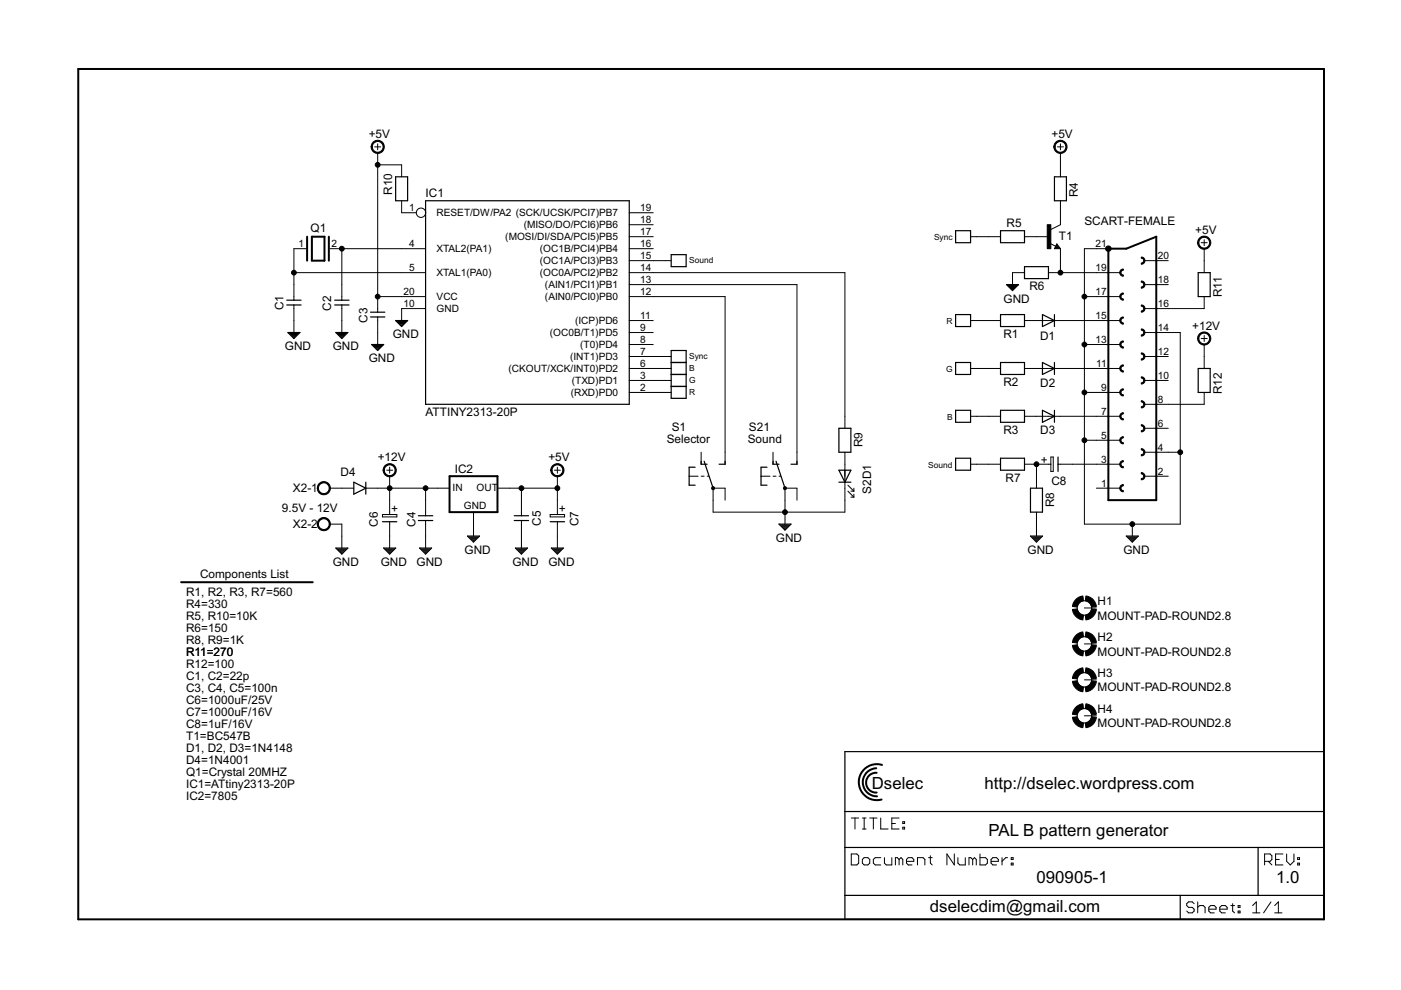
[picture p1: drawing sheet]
<svg xmlns="http://www.w3.org/2000/svg" width="297mm" height="210mm" viewBox="0 0 297 210" stroke-linecap="round" stroke-linejoin="round" font-family="sans-serif">
<g fill="#000" stroke="#000" stroke-width=".42">
<path d="M16.6 14.6v180.3zM16.6 14.6h264.1zM65.1 50.2v5.1zM66.1 50.2h2.7zM66.1 50.2v5.1zM68.8 50.2v5.1zM66.1 55.3h2.7zM69.7 50.2v5.1zM235 52.7v5.1zM235 52.7h3.8zM238.8 52.7l6.4-2.5zM245.2 50.2v5.1z"/>
<path d="M235 73v5.1zM235 68v5zM235 62.9v5.1zM235 57.8v5.1zM245.2 70.5v5.1zM245.2 65.4v5.1zM245.2 60.3v5.1zM245.2 55.3v5zM235 93.3v5.1zM235 88.3v5zM235 83.2v5.1zM235 78.1v5.1z"/>
<path d="M245.2 90.8v5.1zM245.2 85.7v5.1zM245.2 80.7v5zM245.2 75.6v5.1zM95.3 108.6h10.2zM95.3 101v7.6zM105.5 101v7.6zM95.3 101h10.2zM235 106h10.2zM235 103.5v2.5zM235 98.4v5.1zM245.2 101v5z"/>
<path d="M245.2 95.9v5.1zM38.4 123.4h27.9zM16.6 194.9h264.1zM280.7 14.6v180.3z"/>
</g>
<g fill="#000" stroke="#000" stroke-width=".25">
<path d="M83.9 37.5v5.1zM83.9 37.5h2.5zM223.6 37.5v5.1zM223.6 37.5h2.5zM83.9 42.6h2.5zM86.4 37.5v5.1zM90.2 42.6h43.2zM133.4 42.6v43.1zM142.3 56.5h3.2zM142.3 54v2.5zM145.5 54v2.5zM142.3 54h3.2z"/>
<path d="M202.6 48.9v2.6zM202.6 51.5h3.2zM202.6 48.9h3.2zM205.8 48.9v2.6zM212.1 48.9v2.6zM212.1 51.5h5.1zM217.2 48.9v2.6zM212.1 48.9h5.1zM217.2 56.5v2.6zM217.2 59.1h5.1zM222.3 56.5v2.6zM217.2 56.5h5.1z"/>
<path d="M223.6 42.6h2.5zM223.8 52.6h.8zM223.8 52.5h.4zM224.1 52l-.3 .5zM224.1 52.2l.1 .3zM224.1 52l.5 .6zM226.1 37.5v5.1zM254 57.8v5.1zM254 57.8h2.6zM60.8 64.7h1.5zM60.8 63.6h1.5zM61 70.5h2.6z"/>
<path d="M61.4 70.7h1.8zM61.6 70.9h1.4zM61.8 71.1h1zM62 71.3h.6zM62.2 71.5h.2zM62.3 64.7h1.5zM62.3 63.6h1.5zM61 70.5l1.3 1.3zM63.6 70.5l-1.3 1.3zM71 64.7h1.5zM71 63.6h1.5zM71.2 70.5h2.5z"/>
<path d="M71.6 70.7h1.8zM71.8 70.9h1.4zM72 71.1h1zM72.2 71.3h.6zM72.4 71.5h.2zM72.5 64.7h1.5zM72.5 63.6h1.5zM71.2 70.5l1.3 1.3zM73.7 70.5l-1.2 1.3zM78.5 67.2h1.6zM78.5 66.2h1.6zM78.8 73h2.5z"/>
<path d="M79.2 73.2h1.8zM79.4 73.4h1.4zM79.6 73.6h1zM79.8 73.8h.6zM80 74h.2zM80.1 67.2h1.5zM80.1 66.2h1.5zM78.8 73l1.3 1.3zM81.3 73l-1.2 1.3zM83.9 68h2.5zM84.3 68.2h1.8zM84.5 68.4h1.4z"/>
<path d="M84.7 68.6h1zM84.9 68.7h.6zM85.1 69h.2zM83.9 68l1.3 1.2zM86.4 68l-1.2 1.2zM142.3 79.4v2.5zM142.3 79.4h3.2zM142.3 76.9v2.5zM142.3 76.9h3.2zM142.3 74.3v2.6zM145.5 76.9v2.5zM145.5 74.3v2.6z"/>
<path d="M142.3 74.3h3.2zM202.6 66.7v2.5zM202.6 69.2h3.2zM202.6 76.9v2.5zM202.6 79.4h3.2zM202.6 66.7h3.2zM205.8 66.7v2.5zM202.6 76.9h3.2zM205.8 76.9v2.5zM212.1 66.7v2.5zM212.1 69.2h5.1zM212.1 76.9v2.5z"/>
<path d="M212.1 79.4h5.1zM213.4 60.3h2.5zM213.8 60.5h1.8zM214 60.7h1.4zM214.2 60.9h1zM214.4 61.2h.6zM214.6 61.3h.2zM213.4 60.3l1.3 1.3zM215.9 60.3l-1.2 1.3zM217.2 66.7v2.5zM212.1 66.7h5.1zM217.2 76.9v2.5z"/>
<path d="M212.1 76.9h5.1zM221 69.2l2.6-1.2zM221 66.7v2.5zM221 79.4l2.6-1.3zM221 76.9v2.5zM221 66.7l2.6 1.3zM223.6 66.7v1.3zM223.6 68v1.2zM221 76.9l2.6 1.2zM223.6 76.9v1.2zM223.6 78.1v1.3zM254 62.9h2.6z"/>
<path d="M254 78.1v5.1zM256.6 57.8v5.1zM254 78.1h2.6zM90.2 42.6v43.1zM90.2 85.7h43.2zM142.3 84.5h3.2zM142.3 81.9v2.6zM142.3 81.9h3.2zM145.5 81.9v2.6zM145.5 79.4v2.5zM146.1 99.1h1.3zM146.1 99.1v1.9z"/>
<path d="M148.7 98.4h1.2zM148.7 97.8v.6zM152.5 98.4h1.2zM153.7 97.8v.6zM161.4 99.1h1.2zM161.4 99.1v1.9zM163.9 98.4h1.3zM163.9 97.8v.6zM167.7 98.4h1.3zM169 97.8v.6zM177.9 90.8v5.1zM177.9 95.9h2.5z"/>
<path d="M177.9 99.7h1.2zM179.1 99.7v2.5zM180.4 99.7l-1.3 2.5zM179.1 99.7h1.3zM177.9 90.8h2.5zM180.4 90.8v5.1zM202.6 87v2.5zM202.6 89.5h3.2zM202.6 97.2v2.5zM202.6 99.7h3.2zM202.6 87h3.2zM205.8 87v2.5z"/>
<path d="M202.6 97.2h3.2zM205.8 97.2v2.5zM212.1 87v2.5zM212.1 89.5h5.1zM212.1 97.2v2.5zM212.1 99.7h5.1zM217.2 87v2.5zM212.1 87h5.1zM217.2 97.2v2.5zM212.1 97.2h5.1zM221 89.5l2.6-1.2zM221 87v2.5z"/>
<path d="M221 87l2.6 1.3zM223.6 87v1.3zM223.6 88.3v1.2zM224.3 98.4v1.5zM224.3 96.9v1.5zM254 83.2h2.6zM256.6 78.1v5.1zM71.2 116.2h2.5zM71.6 116.4h1.8zM71.8 116.6h1.4zM72 116.8h1zM72.2 117h.6z"/>
<path d="M72.4 117.2h.2zM71.2 116.2l1.3 1.3zM73.7 116.2l-1.2 1.3zM75 104.8l2.6-1.3zM75 102.2v2.6zM75 102.2l2.6 1.3zM77.6 102.2v1.3zM77.6 103.5v1.3zM81.1 110.6h1.5zM81.3 116.2h2.6zM81.7 116.4h1.8zM81.9 116.6h1.4z"/>
<path d="M82.1 116.8h1zM82.3 117h.6zM82.5 117.2h.2zM82.6 110.6h1.5zM81.3 116.2l1.3 1.3zM83.9 116.2l-1.3 1.3zM88.7 110.4h1.5zM88.7 109.3h1.5zM89 116.2h2.5zM89.3 116.4h1.8zM89.5 116.6h1.4zM89.7 116.8h1z"/>
<path d="M89.9 117h.7zM90.1 117.2h.2zM90.2 110.4h1.6zM90.2 109.3h1.6zM89 116.2l1.2 1.3zM91.5 116.2l-1.3 1.3zM99.1 113.7h2.6zM99.5 113.9h1.8zM99.7 114.1h1.4zM99.9 114.3h1zM100.1 114.5h.6zM100.3 114.7h.2z"/>
<path d="M99.1 113.7l1.3 1.2zM101.7 113.7l-1.3 1.2zM109 110.4h1.6zM109 109.3h1.6zM109.3 116.2h2.5zM109.7 116.4h1.8zM109.9 116.6h1.4zM110.1 116.8h1zM110.3 117h.5zM110.5 117.2h.2zM110.6 110.4h1.5zM110.6 109.3h1.5z"/>
<path d="M109.3 116.2l1.3 1.3zM111.8 116.2l-1.2 1.3zM116.6 110.6h1.6zM116.9 116.2h2.5zM117.3 116.4h1.8zM117.5 116.6h1.4zM117.7 116.8h1zM117.9 117h.6zM118.1 117.2h.2zM118.2 110.6h1.5zM116.9 116.2l1.3 1.3zM119.4 116.2l-1.2 1.3z"/>
<path d="M146.1 102.9h1.3zM146.1 101v1.9zM149.3 97.8l1.9 5.7zM161.4 102.9h1.2zM161.4 101v1.9zM165.2 111.1h2.5zM165.5 111.3h1.8zM165.7 111.5h1.4zM165.9 111.7h1zM166.1 111.9h.6zM166.3 112.1h.2zM164.5 97.8l1.9 5.7z"/>
<path d="M165.2 111.1l1.2 1.3zM167.7 111.1l-1.3 1.3zM177.9 99.7l1.2 2.5zM177.9 102.2h1.2zM179.1 102.2h1.3zM218.5 103.5v5.1zM218.5 108.6h2.5zM218.5 113.7h2.5zM218.9 113.9h1.8zM219.1 114.1h1.4zM219.3 114.3h1zM219.5 114.5h.6z"/>
<path d="M219.7 114.7h.2zM218.5 113.7l1.3 1.2zM218.5 103.5h2.5zM221 103.5v5.1zM221 113.7l-1.2 1.2zM238.8 113.7h2.5zM239.2 113.9h1.8zM239.4 114.1h1.4zM239.6 114.3h1zM239.8 114.5h.6zM240 114.7h.2zM238.8 113.7l1.3 1.2z"/>
<path d="M241.3 113.7l-1.2 1.2zM179.1 159.4h101.6zM280.7 159.4v12.7zM179.1 172.1v7.6zM179.1 172.1h101.6zM179.1 159.4v12.7zM266.7 179.7v10.1zM179.1 179.7h87.6zM266.7 179.7h14zM280.7 179.7v10.1zM280.7 172.1v7.6zM179.1 194.9h71.1z"/>
<path d="M179.1 189.8v5.1zM179.1 189.8h71.1zM179.1 179.7v10.1zM250.2 189.8v5.1zM250.2 189.8h16.5zM250.2 194.9h30.5zM266.7 189.8h14zM280.7 189.8v5.1z"/>
</g>
<g fill="#000" stroke="#000" stroke-width=".21">
<path d="M79.4 31.1h1.3zM80.1 32.4v2.5zM80.1 30.5v1.3zM85.2 34.9v2.6zM80.1 34.9h5.1zM224.2 31.1h1.3zM224.8 34.9v2.6zM224.8 32.4v2.5zM224.8 30.5v1.3zM62.3 52.7h2.6zM62.3 52.7v5.1zM69.9 52.7h2.6z"/>
<path d="M72.5 52.7h12.7zM85.2 57.8h5zM85.2 52.7h5zM85.2 45.1h3.1zM85.2 42.6v2.5zM62.3 57.8h22.9zM133.4 45.1h5.1zM133.4 47.6h5.1zM133.4 50.2h5.1zM133.4 52.7h5.1zM133.4 55.3h5.1zM133.4 57.8h5.1z"/>
<path d="M138.5 57.8h40.6zM141 55.3h1.3zM138.5 55.3h2.5zM179.1 57.8v30.5zM205.8 50.2h1.3zM207.1 50.2h2.5zM209.6 50.2h2.5zM214.7 57.8h2.5zM214.7 57.8v2.5zM217.2 50.2h2.6zM219.8 50.2h2.5zM224.1 51.7l-.5 1z"/>
<path d="M222.6 51.6l1.2 .6zM224.1 51.7l.7 1zM224.8 52.7v2.6zM224.8 45.1v2.5zM222.8 48.7l2-1.1zM223.6 52.7h1.2zM224.8 42.6v2.5zM222.3 57.8h2.5zM224.8 55.3v2.5zM224.8 57.8h7.7zM229.9 52.7h2.6zM232.5 57.8h2.5z"/>
<path d="M232.5 52.7h2.5zM235 57.8h2.5zM242.6 55.3h2.6zM245.2 55.3h2.5zM254.7 51.5h1.2zM255.3 55.3v2.5zM255.3 52.7v2.6zM255.3 50.8v1.3zM62.3 65.4v2.6zM62.3 60.3v2.6zM62.3 64.7v.7zM62.3 62.9v.7z"/>
<path d="M62.3 68v2.5zM62.3 57.8v2.5zM72.5 65.4v2.6zM72.5 60.3v2.6zM72.5 64.7v.7zM72.5 62.9v.7zM72.5 68v2.5zM72.5 52.7v7.6zM80.1 68v2.5zM80.1 62.9v2.5zM80.1 67.2v.8zM80.1 65.4v.8z"/>
<path d="M80.1 70.5v2.5zM80.1 34.9v28zM85.2 65.4h5zM85.2 62.9h5zM85.2 65.4v2.6zM80.1 62.9h5.1zM133.4 60.3h5.1zM133.4 62.9h5.1zM133.4 68h5.1zM133.4 70.5h5.1zM133.4 73h5.1zM133.4 75.6h5.1z"/>
<path d="M133.4 78.1h5.1zM141 78.1h1.3zM141 75.6h1.3zM138.5 75.6h2.5zM138.5 78.1h2.5zM138.5 62.9h15.2zM169 60.3v35.6zM138.5 60.3h30.5zM205.8 68h1.3zM205.8 78.1h1.3zM207.1 78.1h2.5zM207.1 68h2.5z"/>
<path d="M209.6 68h2.5zM209.6 78.1h2.5zM217.2 68h2.6zM217.2 78.1h2.6zM219.8 68h2.5zM219.8 78.1h2.5zM222.3 68h2.5zM222.3 78.1h2.5zM224.8 68h7.7zM224.8 78.1h7.7zM229.9 73h2.6zM229.9 62.9v10.1z"/>
<path d="M229.9 62.9h2.6zM229.9 52.7v10.2zM232.5 78.1h2.5zM232.5 73h2.5zM232.5 68h2.5zM232.5 62.9h2.5zM235 78.1h2.5zM235 73h2.5zM235 68h2.5zM235 62.9h2.5zM242.6 75.6h2.6zM242.6 70.5h2.6z"/>
<path d="M242.6 65.4h2.6zM242.6 60.3h2.6zM245.2 75.6h2.5zM245.2 70.5h2.5zM245.2 65.4h2.5zM245.2 60.3h2.5zM247.7 70.5h2.5zM247.7 65.4h7.6zM250.2 70.5v25.4zM254.7 71.8h1.2zM255.3 62.9v2.5zM255.3 75.6v2.5z"/>
<path d="M255.3 73v2.6zM255.3 71.1v1.3zM82 99.7h1.2zM82.6 99.1v1.2zM117.5 99.7h1.3zM133.4 80.7h5.1zM133.4 83.2h5.1zM141 83.2h1.3zM141 80.7h1.3zM138.5 80.7h2.5zM138.5 83.2h2.5zM148.7 95.9v2.5z"/>
<path d="M153.7 95.9v2.5zM153.7 62.9v33zM163.9 95.9v2.5zM169 95.9v2.5zM179.1 98.4v2.6zM179.1 88.3v2.5zM179.1 95.9v2.5zM205.8 88.3h1.3zM205.8 98.4h1.3zM207.1 88.3h2.5zM207.1 98.4h2.5zM209.6 88.3h2.5z"/>
<path d="M209.6 98.4h2.5zM217.2 88.3h2.6zM219.8 98.4h2.5zM217.2 98.4h2.6zM219.8 88.3h2.5zM222.3 98.4h.5zM222.8 99.9h.5zM222.8 98.4v1.5zM222.8 96.9v1.5zM223.3 96.9v3zM222.8 96.9h.5zM224.3 98.4h.5z"/>
<path d="M222.3 88.3h2.5zM224.8 88.3h7.7zM224.8 98.4h2.6zM227.4 98.4h5.1zM229.9 93.3h2.6zM229.9 83.2v10.1zM229.9 83.2h2.6zM229.9 73v10.2zM232.5 98.4h2.5zM232.5 93.3h2.5zM232.5 88.3h2.5zM232.5 83.2h2.5z"/>
<path d="M235 98.4h2.5zM235 93.3h2.5zM235 88.3h2.5zM235 83.2h2.5zM242.6 95.9h2.6zM242.6 90.8h2.6zM242.6 85.7h2.6zM242.6 80.7h2.6zM245.2 95.9h2.5zM245.2 90.8h2.5zM245.2 85.7h2.5zM245.2 80.7h2.5z"/>
<path d="M247.7 85.7h7.6zM247.7 95.9h2.5zM250.2 95.9v15.2zM255.3 83.2v2.5zM69.9 103.5h2.6zM69.9 111.1h2.6zM72.5 113.7v2.5zM72.5 103.5h2.5zM72.5 111.1v2.6zM77.6 103.5h2.5zM80.1 103.5h2.5zM81.1 109.6h3z"/>
<path d="M81.1 109.1v.5zM81.1 109.1h1.5zM82.6 111.1v2.6zM82.6 106v2.6zM82.6 109.1h1.5zM82.6 110.6v.5zM82.6 108.6v.5zM82.6 113.7v2.5zM82.6 101v2.5zM82.6 103.5v2.5zM82.6 103.5h7.6zM84.1 109.1v.5z"/>
<path d="M90.2 111.1v2.6zM90.2 106v2.6zM90.2 110.4v.7zM90.2 108.6v.7zM90.2 113.7v2.5zM90.2 103.5v2.5zM92.8 103.5h2.5zM90.2 103.5h2.6zM100.4 108.6v2.5zM100.4 111.1v2.6zM105.5 103.5h2.5zM108 103.5h2.6z"/>
<path d="M110.6 111.1v2.6zM110.6 106v2.6zM110.6 110.4v.7zM110.6 108.6v.7zM110.6 113.7v2.5zM110.6 103.5v2.5zM116.6 109.6h3.1zM116.6 109.1v.5zM116.6 109.1h1.6zM118.2 111.1v2.6zM118.2 106v2.6zM118.2 109.1h1.5z"/>
<path d="M118.2 110.6v.5zM118.2 108.6v.5zM118.2 113.7v2.5zM118.2 101v2.5zM118.2 99.1v1.2zM118.2 103.5v2.5zM110.6 103.5h7.6zM119.7 109.1v.5zM146.1 101h1.9zM148.7 101h.6zM149.9 101h.4zM151.2 103.5v2.5z"/>
<path d="M151.2 106v2.6zM151.2 108.6h15.2zM153.7 103.5v2.5zM151.2 103.5h2.5zM161.4 101h1.9zM163.9 101h.6zM165.2 101h.3zM166.4 103.5v2.5zM166.4 108.6v2.5zM166.4 108.6h12.7zM166.4 106v2.6zM169 103.5v2.5z"/>
<path d="M166.4 103.5h2.6zM179.1 102.2v1.3zM179.1 103.5v2.5zM179.1 106v2.6zM179.8 102.9l1.2 1.2zM179.8 104.1l1.2 1.3zM181 103.5v.6zM180.4 104.1h.6zM181 104.8v.6zM180.4 105.4h.6zM219.8 101v2.5zM219.8 108.6v2.5z"/>
<path d="M219.8 111.1v2.6zM219.8 98.4v2.6zM229.9 93.3v17.8zM232.5 103.5h2.5zM235 103.5h2.5zM240.1 111.1v2.6zM229.9 111.1h10.2zM242.6 101h2.6zM245.2 101h2.5zM240.1 111.1h10.1zM229.9 128.9h2.6zM229.9 136.5h2.6z"/>
<path d="M229.9 144.1h2.6zM229.9 151.8h2.6zM180.5 173.4h1.6zM181.3 173.4v2.4zM182.8 175.8h.8zM182.8 173.4h.8zM183.2 173.4v2.4zM184.4 173.4h1.5zM185.2 173.4v2.4zM186.7 173.4v2.4zM186.7 175.8h1.6zM189.1 173.4v2.4z"/>
<path d="M189.1 175.8h1.5zM189.1 174.6h.7zM189.1 173.4h1.5zM191.4 174.2h.4zM191.4 174.2v.4zM191.4 175.4h.4zM191.4 175.4v.4zM191.8 174.2v.4zM191.4 174.6h.4zM191.8 175.4v.4zM191.4 175.8h.4zM180.5 181.1v2.3z"/>
<path d="M180.5 183.4h1.2zM181.7 183.4l.4-.4zM180.5 181.1h1.2zM182.1 181.4v1.6zM181.7 181.1l.4 .3zM182.8 182.2v.8zM182.8 183l.4 .4zM183.2 183.4h.8zM183.2 181.8l-.4 .4zM184 183.4l.4-.4zM183.2 181.8h.8zM184.4 182.2v.8z"/>
<path d="M184 181.8l.4 .4zM185.2 182.2v.8zM185.2 183l.4 .4zM185.2 182.2l.4-.4zM185.6 183.4h1.1zM185.6 181.8h1.1zM187.5 181.8v1.2zM187.5 183l.4 .4zM187.9 183.4h1.2zM189.1 181.8v1.6zM189.8 181.8v1.6zM189.8 181.8h.4z"/>
<path d="M190.2 181.8l.4 .4zM190.6 182.2v1.2zM190.6 182.2l.4-.4zM191 181.8l.4 .4zM191.4 182.2v1.2zM192.2 182.2v.8zM192.2 182.2l.4-.4zM192.2 183l.4 .4zM192.6 181.8h.8zM192.6 183.4h.8zM193.4 181.8l.3 .4zM193.7 182.2v.4z"/>
<path d="M192.2 182.6h1.5zM194.5 181.8v1.6zM194.5 181.8h1.2zM195.7 181.8l.4 .4zM196.1 182.2v1.2zM196.9 181.8h.8zM197.3 181.4v1.6zM197.3 183l.4 .4zM200.8 181.1v2.3zM200.8 181.1l1.5 2.3zM202.3 181.1v2.3zM203.1 181.8v1.2z"/>
<path d="M203.1 183l.4 .4zM203.5 183.4h1.2zM204.7 181.8v1.6zM205.4 181.8v1.6zM205.4 181.8h.4zM205.8 181.8l.4 .4zM206.2 182.2v1.2zM206.6 181.8l-.4 .4zM206.6 181.8l.4 .4zM207 182.2v1.2zM207.8 181.1v2.3zM207.8 183.4h1.2z"/>
<path d="M209 183.4l.3-.4zM207.8 181.8h1.2zM209.3 182.2v.8zM209 181.8l.3 .4zM210.1 182.2v.8zM210.1 182.2l.4-.4zM210.1 183l.4 .4zM210.5 181.8h.8zM210.5 183.4h.8zM211.3 181.8l.4 .4zM211.7 182.2v.4zM210.1 182.6h1.6z"/>
<path d="M212.4 181.8v1.6zM212.4 182.6l.8-.8zM213.2 181.8h.4zM214.4 181.8h.4zM214.4 181.8v.4zM214.4 183h.4zM214.4 183v.4zM214.8 181.8v.4zM214.4 182.2h.4zM214.8 183v.4zM214.4 183.4h.4zM251.6 191.6v.4z"/>
<path d="M251.6 192l.4 .4zM252 191.2l-.4 .4zM252 192.4h.8zM251.6 193.2l.4 .3zM252 191.2h.8zM252.8 192.4l.4 .4zM252 193.5h.8zM252.8 191.2l.4 .4zM253.2 192.8v.4zM252.8 193.5l.4-.3zM253.9 191.2v2.3zM253.9 192.4l.4-.4z"/>
<path d="M254.3 192h.8zM255.1 192l.4 .4zM255.5 192.4v1.1zM256.3 192.4v.8zM256.3 192.4l.4-.4zM256.3 193.2l.4 .3zM256.7 192h.8zM256.7 193.5h.8zM257.5 192l.3 .4zM257.8 192.4v.4zM256.3 192.8h1.5zM258.6 192.4v.8z"/>
<path d="M258.6 192.4l.4-.4zM258.6 193.2l.4 .3zM259 192h.8zM259 193.5h.8zM259.8 192l.4 .4zM260.2 192.4v.4zM258.6 192.8h1.6zM261 192h.7zM261.3 191.6v1.6zM261.3 193.2l.4 .3zM262.5 192h.4zM262.5 192v.4z"/>
<path d="M262.5 193.2h.4zM262.5 193.2v.3zM262.9 192v.4zM262.5 192.4h.4zM262.9 193.2v.3zM262.5 193.5h.4zM265.6 192l.8-.8zM265.6 193.5h1.5zM266.4 191.2v2.3zM269.5 191.2l-1.6 2.3zM268.1 181.1v2.3zM268.1 181.1h1.2z"/>
<path d="M268.9 182.6l.8 .8zM269.3 181.1l.4 .3zM268.1 182.6h1.2zM269.7 181.4v.8zM269.7 182.2l-.4 .4zM270.3 192l.7-.8zM270.3 193.5h1.5zM270.4 181.1v2.3zM270.4 183.4h1.6zM270.4 182.2h.8zM271 191.2v2.3zM270.4 181.1h1.6z"/>
<path d="M272.8 181.1v1.5zM272.8 182.6l.8 .8zM273.6 183.4l.7-.8zM274.3 181.1v1.5zM275.1 181.8h.4zM275.1 181.8v.4zM275.1 183h.4zM275.1 183v.4zM275.5 181.8v.4zM275.1 182.2h.4zM275.5 183v.4zM275.1 183.4h.4z"/>
<path d="M79.1 30.2a1.4 1.4 0 0 1 2.2 .2 1.4 1.4 0 0 1-.9 2.1 1.4 1.4 0 0 1-1.7-1.4h.2a1.15 1.15 0 0 1 1.7-1 1.15 1.15 0 0 1 .2 1.9 1.15 1.15 0 0 1-1.8-.6l-.1-.3h-.2z" fill-rule="evenodd"/>
<path d="M223.8 30.2a1.4 1.4 0 0 1 2.2 .2 1.4 1.4 0 0 1-.8 2.1 1.4 1.4 0 0 1-1.8-1.4h.3a1.15 1.15 0 0 1 1.6-1 1.15 1.15 0 0 1 .3 1.9 1.15 1.15 0 0 1-1.9-.6v-.3h-.3z" fill-rule="evenodd"/>
<path d="M234.6 52.3a.58 .58 0 0 1 .9 .1 .58 .58 0 0 1-.4 .9 .58 .58 0 0 1-.7-.6h.4a.18 .18 0 0 1 .3-.1 .18 .18 0 0 1 0 .2 .18 .18 0 0 1-.3 0l-.4-.1z" fill-rule="evenodd"/>
<path d="M237.6 57.3l.6-.3v.3a.51 .51 0 0 0-.5 .5 .51 .51 0 0 0 .5 .5v.3a.78 .78 0 0 1-.7-.5 .78 .78 0 0 1 .1-.8z" fill-rule="evenodd"/>
<path d="M242 54.5a.76 .76 0 0 1 .7 .8 .76 .76 0 0 1-.7 .7v-.2a.51 .51 0 0 0 .5-.5 .51 .51 0 0 0-.5-.5z" fill-rule="evenodd"/>
<path d="M254.3 50.5a1.39 1.39 0 0 1 2.2 .2 1.39 1.39 0 0 1-.8 2.1 1.39 1.39 0 0 1-1.8-1.3h.3a1.15 1.15 0 0 1 1.6-1.1 1.15 1.15 0 0 1 .3 1.9 1.15 1.15 0 0 1-1.9-.6v-.2h-.3z" fill-rule="evenodd"/>
<path d="M237.6 77.6l.6-.2v.2a.51 .51 0 0 0-.5 .5 .51 .51 0 0 0 .5 .5v.3a.78 .78 0 0 1-.7-.5 .78 .78 0 0 1 .1-.8z" fill-rule="evenodd"/>
<path d="M237.6 72.5l.6-.2v.2a.51 .51 0 0 0-.5 .5 .51 .51 0 0 0 .5 .6v.2a.78 .78 0 0 1-.7-.5 .78 .78 0 0 1 .1-.8z" fill-rule="evenodd"/>
<path d="M237.6 67.4l.6-.2v.3a.51 .51 0 0 0-.5 .5 .51 .51 0 0 0 .5 .5v.2a.78 .78 0 0 1-.7-.4 .78 .78 0 0 1 .1-.9z" fill-rule="evenodd"/>
<path d="M237.6 62.3l.6-.2v.3a.51 .51 0 0 0-.5 .5 .51 .51 0 0 0 .5 .5v.2a.78 .78 0 0 1-.7-.4 .78 .78 0 0 1 .1-.9z" fill-rule="evenodd"/>
<path d="M242 74.8a.76 .76 0 0 1 .7 .8 .76 .76 0 0 1-.7 .7v-.2a.51 .51 0 0 0 .5-.5 .51 .51 0 0 0-.5-.5z" fill-rule="evenodd"/>
<path d="M242 69.7a.76 .76 0 0 1 .7 .8 .76 .76 0 0 1-.7 .8v-.3a.51 .51 0 0 0 .5-.5 .51 .51 0 0 0-.5-.5z" fill-rule="evenodd"/>
<path d="M242 64.7a.76 .76 0 0 1 .7 .7 .76 .76 0 0 1-.7 .8v-.3a.51 .51 0 0 0 .5-.5 .51 .51 0 0 0-.5-.5z" fill-rule="evenodd"/>
<path d="M242 59.6a.76 .76 0 0 1 .7 .7 .76 .76 0 0 1-.7 .8v-.2a.51 .51 0 0 0 .5-.6 .51 .51 0 0 0-.5-.5z" fill-rule="evenodd"/>
<path d="M254.3 70.8a1.4 1.4 0 0 1 2.2 .2 1.4 1.4 0 0 1-.8 2.1 1.4 1.4 0 0 1-1.8-1.3h.3a1.15 1.15 0 0 1 1.6-1.1 1.15 1.15 0 0 1 .3 1.9 1.15 1.15 0 0 1-1.9-.5v-.3h-.3z" fill-rule="evenodd"/>
<path d="M81.6 98.7a1.4 1.4 0 0 1 2.2 .3 1.4 1.4 0 0 1-.8 2.1 1.4 1.4 0 0 1-1.8-1.4h.3a1.15 1.15 0 0 1 1.6-1.1 1.15 1.15 0 0 1 .3 2 1.15 1.15 0 0 1-1.9-.6v-.3h-.3z" fill-rule="evenodd"/>
<path d="M117.2 98.7a1.4 1.4 0 0 1 2.2 .3 1.4 1.4 0 0 1-.8 2.1 1.4 1.4 0 0 1-1.8-1.4h.2a1.15 1.15 0 0 1 1.6-1.1 1.15 1.15 0 0 1 .3 2 1.15 1.15 0 0 1-1.8-.6l-.1-.3h-.2z" fill-rule="evenodd"/>
<path d="M237.6 92.8l.6-.2v.2a.51 .51 0 0 0-.5 .5 .51 .51 0 0 0 .5 .6v.2a.76 .76 0 0 1-.7-.5 .76 .76 0 0 1 .1-.8z" fill-rule="evenodd"/>
<path d="M237.6 97.9l.6-.2v.2a.51 .51 0 0 0-.5 .5 .51 .51 0 0 0 .5 .5v.3a.76 .76 0 0 1-.7-.5 .76 .76 0 0 1 .1-.8z" fill-rule="evenodd"/>
<path d="M237.6 87.7l.6-.2v.3a.51 .51 0 0 0-.5 .5 .51 .51 0 0 0 .5 .5v.2a.76 .76 0 0 1-.7-.4 .76 .76 0 0 1 .1-.9z" fill-rule="evenodd"/>
<path d="M237.6 82.7l.6-.3v.3a.5 .5 0 0 0-.5 .5 .5 .5 0 0 0 .5 .5v.2a.76 .76 0 0 1-.7-.4 .76 .76 0 0 1 .1-.8z" fill-rule="evenodd"/>
<path d="M242 95.1a.76 .76 0 0 1 .7 .8 .76 .76 0 0 1-.7 .7v-.2a.51 .51 0 0 0 .5-.5 .51 .51 0 0 0-.5-.5z" fill-rule="evenodd"/>
<path d="M242 90a.76 .76 0 0 1 .7 .8 .76 .76 0 0 1-.7 .8v-.3a.51 .51 0 0 0 .5-.5 .51 .51 0 0 0-.5-.5z" fill-rule="evenodd"/>
<path d="M242 85a.76 .76 0 0 1 .7 .7 .76 .76 0 0 1-.7 .8v-.3a.51 .51 0 0 0 .5-.5 .51 .51 0 0 0-.5-.5z" fill-rule="evenodd"/>
<path d="M242 79.9a.76 .76 0 0 1 .7 .8 .76 .76 0 0 1-.7 .7v-.2a.51 .51 0 0 0 .5-.5 .51 .51 0 0 0-.5-.5z" fill-rule="evenodd"/>
<path d="M67.6 102.6a1.4 1.4 0 0 1 2.3 .1 1.4 1.4 0 0 1-.8 2.1 1.4 1.4 0 0 1-1.8-1.3h.2a1.14 1.14 0 0 1 1.7-.9 1.14 1.14 0 0 1 .1 1.9 1.14 1.14 0 0 1-1.8-.7v-.3h-.2z" fill-rule="evenodd"/>
<path d="M67.6 110.2a1.4 1.4 0 0 1 2.2 .2 1.4 1.4 0 0 1-.7 2 1.4 1.4 0 0 1-1.8-1.3h.2a1.14 1.14 0 0 1 1.7-.9 1.14 1.14 0 0 1 .1 1.9 1.14 1.14 0 0 1-1.8-.7v-.3h-.2z" fill-rule="evenodd"/>
<path d="M237.6 103l.6-.3v.3a.51 .51 0 0 0-.5 .5 .51 .51 0 0 0 .5 .5v.3a.77 .77 0 0 1-.7-.5 .77 .77 0 0 1 .1-.8z" fill-rule="evenodd"/>
<path d="M242 100.2a.76 .76 0 0 1 .7 .8 .76 .76 0 0 1-.7 .7v-.2a.51 .51 0 0 0 .5-.5 .51 .51 0 0 0-.5-.5z" fill-rule="evenodd"/>
<path d="M227.4 129.2l1-.1 .4 .9 .9 .4-.1 1a2.59 2.59 0 0 1-2.2-2.2z" fill-rule="evenodd"/>
<path d="M227.4 136.8l1-.1 .4 .9 .9 .4-.1 1.1a2.59 2.59 0 0 1-2.2-2.3z" fill-rule="evenodd"/>
<path d="M228.3 126.9l1.3-.5 .1 1a1.51 1.51 0 0 0-1.3 1.3l-1-.1 .3-1z" fill-rule="evenodd"/>
<path d="M228.3 134.6l1.3-.6 .1 1a1.51 1.51 0 0 0-1.3 1.3l-1-.1 .3-1z" fill-rule="evenodd"/>
<path d="M230.1 130.4l.6-.2a1.4 1.4 0 0 0 .7-1.1l1.1 .1a2.52 2.52 0 0 1-2.3 2.2z" fill-rule="evenodd"/>
<path d="M230.1 138l.6-.2a1.4 1.4 0 0 0 .7-1.1l1.1 .1a2.52 2.52 0 0 1-2.3 2.3z" fill-rule="evenodd"/>
<path d="M230.2 126.4a2.48 2.48 0 0 1 2.3 2.2l-1.1 .1-.4-.9-.9-.4z" fill-rule="evenodd"/>
<path d="M230.2 134a2.48 2.48 0 0 1 2.3 2.2l-1.1 .1-.4-.9-.9-.4z" fill-rule="evenodd"/>
<path d="M227.4 144.5l1-.2 .4 .9 .9 .5-.1 1a2.53 2.53 0 0 1-2.2-2.2z" fill-rule="evenodd"/>
<path d="M227.4 152.1l1-.1 .4 .8 .9 .5-.1 1a2.53 2.53 0 0 1-2.2-2.2z" fill-rule="evenodd"/>
<path d="M228 142.5l.6-.6 1-.3 .1 1a1.51 1.51 0 0 0-1.3 1.4l-1-.2 .1-.6z" fill-rule="evenodd"/>
<path d="M228 150.1l.6-.5 1-.4 .1 1-.9 .5-.4 .9-1-.2 .1-.6z" fill-rule="evenodd"/>
<path d="M230.1 145.7l.6-.3a1.4 1.4 0 0 0 .7-1.1l1.1 .2a2.48 2.48 0 0 1-2.3 2.2z" fill-rule="evenodd"/>
<path d="M230.1 153.3l.6-.2a1.4 1.4 0 0 0 .7-1.1l1.1 .1a2.48 2.48 0 0 1-2.3 2.2z" fill-rule="evenodd"/>
<path d="M230.2 141.6a2.48 2.48 0 0 1 2.3 2.2l-1.1 .2-.4-1-.9-.4z" fill-rule="evenodd"/>
<path d="M230.2 149.2a2.48 2.48 0 0 1 2.3 2.2l-1.1 .2-.4-.9-.9-.5z" fill-rule="evenodd"/>
<circle cx="80.1" cy="34.9" r=".51"/>
<circle cx="62.3" cy="57.8" r=".51"/>
<circle cx="72.5" cy="52.7" r=".51"/>
<circle cx="224.8" cy="57.8" r=".51"/>
<circle cx="80.1" cy="62.9" r=".51"/>
<circle cx="229.9" cy="73" r=".51"/>
<circle cx="229.9" cy="62.9" r=".51"/>
<circle cx="219.8" cy="98.4" r=".51"/>
<circle cx="229.9" cy="83.2" r=".51"/>
<circle cx="229.9" cy="93.3" r=".51"/>
<circle cx="250.2" cy="95.9" r=".51"/>
<circle cx="82.6" cy="103.5" r=".51"/>
<circle cx="90.2" cy="103.5" r=".51"/>
<circle cx="110.6" cy="103.5" r=".51"/>
<circle cx="118.2" cy="103.5" r=".51"/>
<circle cx="151.2" cy="103.5" r=".33"/>
<circle cx="166.4" cy="103.5" r=".33"/>
<circle cx="166.4" cy="108.6" r=".51"/>
<circle cx="240.1" cy="111.1" r=".51"/>
</g>
<path d="M185.8 162.9a2.99 2.99 0 0 0-2.9 3 2.99 2.99 0 0 0 3 2.9M185.9 163.9a2.1 2.1 0 0 0-2.3 2 2.1 2.1 0 0 0 2.3 2.1M187 162.2a3.8 3.8 0 0 0-4.9 3.6 3.8 3.8 0 0 0 4.8 3.7" fill="none" stroke="#000" stroke-width=".42"/>
<g fill="none" stroke="#000" stroke-width=".21">
<circle cx="89.3" cy="45.1" r=".99"/>
<circle cx="229.9" cy="128.9" r="1.52"/>
<circle cx="229.9" cy="136.5" r="1.52"/>
<circle cx="229.9" cy="151.8" r="1.52"/>
<circle cx="229.9" cy="144.1" r="1.52"/>
</g>
<path d="M222 47.6h.8v5.1h-.8z" fill="#000" stroke="#000" stroke-width=".21"/>
<g font-size="4">
<text x="184.8" y="167.3">Dselec</text>
<text x="208.7" y="167.3">http://dselec.wordpress.com</text>
<text x="209.6" y="177.1">PAL B pattern generator</text>
<text x="219.8" y="187.3">090905-1</text>
<text x="270.6" y="187.3">1.0</text>
<text x="197.1" y="193.3">dselecdim@gmail.com</text>
</g>
<g font-size="2.8">
<text x="78.2" y="29.2">+5V</text>
<text x="222.9" y="29.2">+5V</text>
<text x="83.2" y="41.3" transform="rotate(-90 83.2 41.3)">R10</text>
<text x="90.2" y="41.8">IC1</text>
<text x="228.5" y="41.8" transform="rotate(-90 228.5 41.8)">R4</text>
<text x="229.9" y="47.6">SCART-FEMALE</text>
<text x="65.8" y="49.3">Q1</text>
<text x="213.4" y="48.2">R5</text>
<text x="224.5" y="50.8">T1</text>
<text x="253.4" y="49.6">+5V</text>
<text x="60.1" y="65.7" transform="rotate(-90 60.1 65.7)">C1</text>
<text x="70.2" y="65.9" transform="rotate(-90 70.2 65.9)">C2</text>
<text x="212.8" y="64.2">GND</text>
<text x="218.3" y="61.5">R6</text>
<text x="259.1" y="63" transform="rotate(-90 259.1 63)">R11</text>
<text x="77.9" y="68.5" transform="rotate(-90 77.9 68.5)">C3</text>
<text x="83.3" y="71.8">GND</text>
<text x="212.8" y="71.7">R1</text>
<text x="252.8" y="69.9">+12V</text>
<text x="60.4" y="74.3">GND</text>
<text x="70.6" y="74.3">GND</text>
<text x="78.2" y="76.8">GND</text>
<text x="220.5" y="72.1">D1</text>
<text x="212.8" y="81.9">R2</text>
<text x="220.6" y="82.2">D2</text>
<text x="259.1" y="83.5" transform="rotate(-90 259.1 83.5)">R12</text>
<text x="90.2" y="88.3">ATTINY2313-20P</text>
<text x="141.4" y="93.9">Selector</text>
<text x="142.4" y="91.3">S1</text>
<text x="158.5" y="93.9">Sound</text>
<text x="158.8" y="91.3">S21</text>
<text x="182.9" y="94.8" transform="rotate(-90 182.9 94.8)">R9</text>
<text x="212.8" y="92.1">R3</text>
<text x="220.6" y="92.1">D3</text>
<text x="72.2" y="101">D4</text>
<text x="80.1" y="97.8">+12V</text>
<text x="96.4" y="100.3">IC2</text>
<text x="116.3" y="97.8">+5V</text>
<text x="220.7" y="98.3">+</text>
<text x="62.1" y="104.4">X2-1</text>
<text x="184.7" y="104.7" transform="rotate(-90 184.7 104.7)">S2D1</text>
<text x="213.2" y="102.2">R7</text>
<text x="222.9" y="102.7">C8</text>
<text x="223.5" y="107.5" transform="rotate(-90 223.5 107.5)">R8</text>
<text x="59.8" y="108.6">9.5V - 12V</text>
<text x="62.1" y="112">X2-2</text>
<text x="80.1" y="111.7" transform="rotate(-90 80.1 111.7)">C6</text>
<text x="84.5" y="108.5" transform="rotate(-90 84.5 108.5)">+</text>
<text x="88.1" y="111.6" transform="rotate(-90 88.1 111.6)">C4</text>
<text x="114.7" y="111.5" transform="rotate(-90 114.7 111.5)">C5</text>
<text x="120.1" y="108.5" transform="rotate(-90 120.1 108.5)">+</text>
<text x="122.6" y="111.6" transform="rotate(-90 122.6 111.6)">C7</text>
<text x="98.5" y="117.5">GND</text>
<text x="164.5" y="114.9">GND</text>
<text x="217.9" y="117.5">GND</text>
<text x="238.2" y="117.5">GND</text>
<text x="42.4" y="122.5">Components List</text>
<text x="70.6" y="120">GND</text>
<text x="80.7" y="120">GND</text>
<text x="88.3" y="120">GND</text>
<text x="108.7" y="120">GND</text>
<text x="116.3" y="120">GND</text>
<text x="39.5" y="126.4">R1, R2, R3, R7=560</text>
<text x="39.5" y="128.9">R4=330</text>
<text x="39.5" y="131.4">R5, R10=10K</text>
<text x="232.7" y="131.4">MOUNT-PAD-ROUND2.8</text>
<text x="232.7" y="128.3">H1</text>
<text x="39.5" y="134">R6=150</text>
<text x="39.5" y="136.5">R8, R9=1K</text>
<text x="232.7" y="135.9">H2</text>
<text x="39.5" y="139.1">R11=270</text>
<text x="39.5" y="141.6">R12=100</text>
<text x="232.7" y="139">MOUNT-PAD-ROUND2.8</text>
<text x="232.7" y="143.6">H3</text>
<text x="39.5" y="144.1">C1, C2=22p</text>
<text x="39.5" y="146.7">C3, C4, C5=100n</text>
<text x="39.5" y="149.2">C6=1000uF/25V</text>
<text x="232.7" y="146.6">MOUNT-PAD-ROUND2.8</text>
<text x="39.5" y="151.8">C7=1000uF/16V</text>
<text x="39.5" y="154.3">C8=1uF/16V</text>
<text x="232.7" y="154.2">MOUNT-PAD-ROUND2.8</text>
<text x="232.7" y="151.2">H4</text>
<text x="39.5" y="156.8">T1=BC547B</text>
<text x="39.5" y="159.4">D1, D2, D3=1N4148</text>
<text x="39.5" y="161.9">D4=1N4001</text>
<text x="39.5" y="164.5">Q1=Crystal 20MHZ</text>
<text x="39.5" y="167">IC1=ATtiny2313-20P</text>
<text x="39.5" y="169.5">IC2=7805</text>
</g>
<g font-size="2.4">
<text x="86.7" y="44.8">1</text>
<text x="92.6" y="45.9">RESET/DW/PA2 (SCK/UCSK/PCI7)PB7</text>
<text x="135.8" y="44.8">19</text>
<text x="135.8" y="47.3">18</text>
<text x="63.3" y="52.4">1</text>
<text x="70.3" y="52.4">2</text>
<text x="86.7" y="52.4">4</text>
<text x="92.6" y="53.5">XTAL2(PA1)</text>
<text x="107.1" y="50.9">(MOSI/DI/SDA/PCI5)PB5</text>
<text x="111" y="48.4">(MISO/DO/PCI6)PB6</text>
<text x="114.5" y="53.5">(OC1B/PCI4)PB4</text>
<text x="135.8" y="49.8">17</text>
<text x="135.8" y="52.4">16</text>
<text x="232.3" y="52.4">21</text>
<text x="86.7" y="57.4">5</text>
<text x="92.6" y="58.6">XTAL1(PA0)</text>
<text x="114.5" y="56">(OC1A/PCI3)PB3</text>
<text x="114.5" y="58.6">(OC0A/PCI2)PB2</text>
<text x="135.8" y="54.9">15</text>
<text x="135.8" y="57.4">14</text>
<text x="135.8" y="60">13</text>
<text x="232.3" y="57.4">19</text>
<text x="245.5" y="60">18</text>
<text x="245.5" y="54.9">20</text>
<text x="85.5" y="65.1">10</text>
<text x="85.5" y="62.5">20</text>
<text x="92.6" y="63.6">VCC</text>
<text x="115.5" y="61.1">(AIN1/PCI1)PB1</text>
<text x="115.5" y="63.6">(AIN0/PCI0)PB0</text>
<text x="135.8" y="62.5">12</text>
<text x="232.3" y="62.5">17</text>
<text x="245.5" y="65.1">16</text>
<text x="92.6" y="66.2">GND</text>
<text x="116.6" y="71.3">(OC0B/T1)PD5</text>
<text x="121.9" y="68.7">(ICP)PD6</text>
<text x="135.8" y="67.6">11</text>
<text x="135.8" y="70.1">9</text>
<text x="232.3" y="67.6">15</text>
<text x="245.5" y="70.1">14</text>
<text x="120.9" y="76.3">(INT1)PD3</text>
<text x="123" y="73.8">(T0)PD4</text>
<text x="135.8" y="72.7">8</text>
<text x="135.8" y="75.2">7</text>
<text x="135.8" y="77.8">6</text>
<text x="232.3" y="72.7">13</text>
<text x="232.4" y="77.8">11</text>
<text x="245.5" y="75.2">12</text>
<text x="107.8" y="78.9">(CKOUT/XCK/INT0)PD2</text>
<text x="121" y="84">(RXD)PD0</text>
<text x="121.2" y="81.4">(TXD)PD1</text>
<text x="135.8" y="80.3">3</text>
<text x="135.8" y="82.8">2</text>
<text x="233.5" y="82.8">9</text>
<text x="245.5" y="80.3">10</text>
<text x="233.5" y="87.9">7</text>
<text x="245.5" y="85.4">8</text>
<text x="233.5" y="93">5</text>
<text x="245.5" y="95.5">4</text>
<text x="245.5" y="90.5">6</text>
<text x="233.5" y="98.1">3</text>
<text x="245.5" y="100.6">2</text>
<text x="96" y="104.1">IN</text>
<text x="98.4" y="107.8">GND</text>
<text x="101" y="104.1">OUT</text>
<text x="233.5" y="103.2">1</text>
</g>
<g font-size="2">
<text x="198" y="50.9">Sync</text>
<text x="146.1" y="55.8">Sound</text>
<text x="200.7" y="68.7">R</text>
<text x="146.1" y="76.1">Sync</text>
<text x="146.1" y="83.7">R</text>
<text x="146.1" y="81.2">G</text>
<text x="146.1" y="78.6">B</text>
<text x="200.6" y="78.9">G</text>
<text x="200.8" y="89">B</text>
<text x="196.8" y="99.2">Sound</text>
</g>
</svg>
